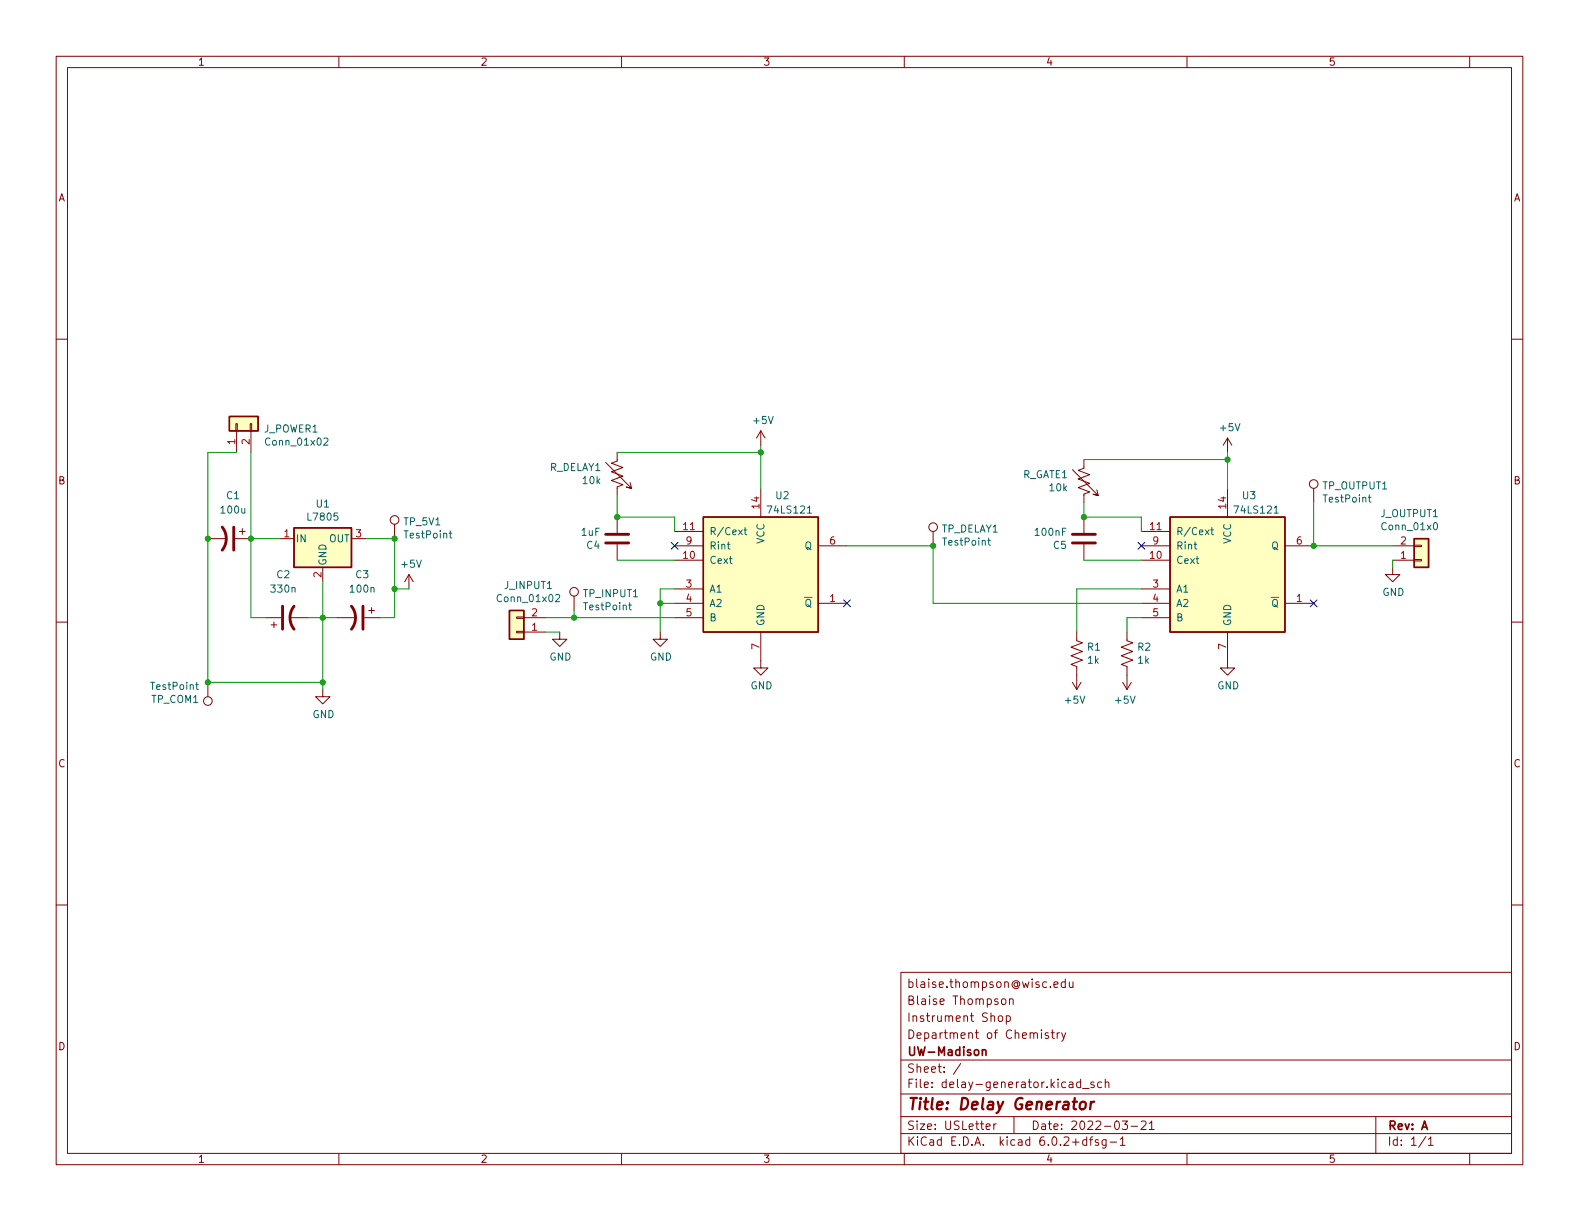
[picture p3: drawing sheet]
<svg xmlns="http://www.w3.org/2000/svg" width="279mm" height="216mm" viewBox="0 0 279 216" stroke-linecap="round" stroke-linejoin="round" font-family="sans-serif">
<g fill="none" stroke="#840000" stroke-width=".18">
<path d="M9.9 10h259.6v195.9h-259.6zM11.9 12h255.6v191.9h-255.6zM60 10v2M110 10v2M160 10v2M210 10v2M260.1 10v2M9.9 60h2M267.5 60h2M41.7 74.9h.3v1.3h-.3zM41.9 76.2v3.8M44.3 74.9h.2v1.3h-.2z"/>
<path d="M44.4 76.2v3.8M109.2 80v1.5l-1 .4 2 .8-2 .7 2 .8-2 .8 2 .7-1 .4v1.5M134.6 76.2l-.7 1.3M134.6 76.2v2.5M134.6 76.2l.8 1.3M217.2 77.5v2.5M217.2 77.5l-.8 1.2M217.2 77.5l.8 1.2M36.8 95.2h3.3M41.6 95.2h2.8M42.4 94h1M42.9 93.5v1"/>
<path d="M49.5 95.2h2.5M62.2 95.2h2.5M69.8 92.7v2.5M107.2 81.8l4.5 4.5-1-.2 1 .2-.2-1M109.2 91.4v2.8M109.2 96.3v2.8M119.4 99.1h5.1M119.4 96.5h5.1M119.4 94h5.1M134.6 86.3v5.1M144.8 96.5h5.1M165.1 94v2.5"/>
<path d="M189.8 83l4.5 4.6-1-.2 1 .2-.2-1M191.8 81.3v1.5l-1 .4 2 .7-2 .8 2 .8-2 .7 2 .8-1 .4v1.5M191.8 91.4v2.8M191.8 96.3v2.8M202 99.1h5M202 96.5h5M202 94h5M217.2 86.3v5.1M227.4 96.5h5.1M232.5 86.3v2.6M246.4 99.1h3.8M246.4 96.5h3.8"/>
<path d="M250.2 96.4h1.3v.2h-1.3zM250.2 98.9h1.3v.3h-1.3zM9.9 110h2M46.9 109.2h2.8M48 110.5h1M48.5 110v1M51.3 109.2h3.3M57.1 100.3v2.6M59.7 109.2h3.3M64.5 109.2h2.8M65.2 108h1.1M65.8 107.4v1.1"/>
<path d="M72.4 101.6l-.8 1.3M72.4 101.6v2.5M72.4 101.6l.7 1.3M91.4 109.1h1.3v.2h-1.3zM91.4 111.6h1.3v.3h-1.3zM92.7 111.8h3.8M92.7 109.2h3.8M99 111.8v1.2h1.3l-1.3 1.3-1.2-1.3h1.2M101.6 105.4v2.6M116.8 111.8v1.2h1.3l-1.3 1.3-1.2-1.3h1.2M119.4 109.2h5.1M119.4 106.7h5.1"/>
<path d="M119.4 104.1h5.1M134.6 111.8v6.3h1.3l-1.3 1.3-1.3-1.3h1.3M144.8 106.7h5.1M190.5 111.8v1.5l1 .4-2 .7 2 .8-2 .8 2 .7-2 .8 1 .4v4M199.4 111.8v1.5l1 .4-2 .7 2 .8-2 .8 2 .7-2 .8 1 .4v4M202 109.2h5M202 106.7h5M202 104.1h5M217.2 111.8v6.3h1.3l-1.3 1.3-1.3-1.3h1.3M227.4 106.7h5.1M246.4 100.3v1.3h1.3l-1.3 1.3-1.2-1.3h1.2M267.5 110h2"/>
<path d="M36.8 120.7v2.5M57.1 121.9v1.3h1.3l-1.3 1.3-1.3-1.3h1.3M189.8 120.7l.7 1.2M191.3 120.7l-.8 1.2M198.7 120.7l.7 1.2M200.2 120.7l-.8 1.2M9.9 160h2M159.4 171.9h108.1v32h-108.1zM176.8 179.7l.3-.1 .3 .3v.4l-.3 .3-.3-.1-.2-.2v-.4zM177.4 176.7l.3-.1 .3 .3v.4l-.3 .3-.3-.1-.2-.2v-.4zM178.1 179.7l.4-.1 .3 .3v.4l-.2 .2h-.5M178.1 179.6v1.5"/>
<path d="M178.6 176.8l.3-.2 .3 .1 .1 .9M178.6 176.6v1M186.5 174.1l.7-.1-.1-.3-.4-.1-.2 .2 .1 .7h.5M188.5 173.7l-.4-.1-.3 .3v.4l.1 .2h.6M188.5 173.1v1.5M189.2 173.6l.1 .9 .3 .1 .3-.1M189.9 173.6v1M267.5 160h2M159.4 197.4h108.1M159.4 193.4h108.1M159.4 187.4h108.1M170 188l-1.3 2"/>
<path d="M174.5 199.2l.7-.1-.1-.3-.4-.1-.2 .2 .1 .8h.5M175.9 198.7v1M176.3 198.7l-.3 .1-.1 .2M179.4 197.4v3M184.3 182.1v.2M185.5 182.7l-.4-.1-.2 .2 .1 .2 .5 .2v.3h-.6M186 182.6h.6M186.2 182.1v1.3l.4 .2M187.1 182.6v1M187.5 182.6l-.3 .1-.1 .2M187.9 182.6l.3 1M188.6 182.6l-.5 1.4-.2 .1"/>
<path d="M191.2 191.4l-.4-.1-.3 .3v.4l.1 .2h.6M191.2 190.8v1.5M191.6 192.5h1.1M193.6 191.4l-.4-.1-.2 .2 .1 .2 .5 .2v.3h-.6M194.9 191.4l-.4-.1-.3 .3v.4l.2 .2h.5M195.6 191.5l.2-.2 .3 .1 .1 .9M195.6 190.8v1.5M198.6 198.2h.9l-.5 .6 .4 .1v.7l-.2 .1h-.4l-.2-.1M200.1 199.1h1.2M201.9 198.4l.6-.2 .2 .2 .1 .2-.9 1.1h.9M203.4 198.6l.4-.4v1.5M203.4 199.7h.8"/>
<path d="M243.4 197.4v6.5M60 203.9v2M110 203.9v2M159.4 200.4h108.1M160 203.9v2M192.3 201.6l-.4-.1-.3 .3v.4l.1 .3h.6M192.3 201v1.5M192.8 201.5h.6M193.4 201l-.4 .2v1.3M194.4 201.6l-.4-.1-.2 .2 .1 .3 .5 .1v.4h-.6M195.7 201.5v1.2l-.3 .3h-.3M195.7 201.6l-.4-.1-.3 .3v.4l.1 .3h.6"/>
<path d="M196.4 202h1.2M198.2 201.5l.4-.5v1.5M198.2 202.5h.9M210 203.9v2M252.3 201l-1.3 1.9M252.7 201.5l.5-.5v1.5M252.7 202.5h.9M260.1 203.9v2"/>
<circle cx="69.8" cy="91.9" r=".76"/>
<circle cx="165.1" cy="93.2" r=".76"/>
<circle cx="232.5" cy="85.6" r=".76"/>
<circle cx="101.6" cy="104.6" r=".76"/>
<circle cx="36.8" cy="124" r=".76"/>
</g>
<path d="M191.2 195a.52 .52 0 0 1 .5-.2 .52 .52 0 0 1 .4 .4v.6a.55 .55 0 0 1-.5 .4 .55 .55 0 0 1-.6-.4zM193.1 194.8l-.2 1.3M193.6 194.8l-.4 .1-.2 .3" fill="none" stroke="#840000" stroke-width=".4"/>
<path d="M173.8 185.8l.2-.2 .4 .1 .1 .9M173.8 185.6v1" fill="none" stroke="#840000" stroke-width=".3"/>
<g fill="none" stroke="#006464" stroke-width=".18">
<path d="M57.3 77.6l.5-.2 .2 .4-.8 .9h.8M79.5 94.3h.5M79.7 93.9v1.1l.3 .1M131.7 93.7h.4M131.8 93.3v1.1l.3 .1M142.9 90.7h.7M174.8 95.6h.5M175 95.1v1.1l.3 .2M214.2 93.7h.5M214.4 93.3v1.1l.3 .1M225.5 90.7h.7M242.1 87.9h.5"/>
<path d="M242.3 87.5v1.1l.3 .2M253.8 92.5l.1-.1a.68 .68 0 0 1 .5 .6 .68 .68 0 0 1-.5 .7l-.1-.1-.2-.4zM98.3 105.2l.5-.1 .2 .4-.7 .9h.7M111.2 107h.5M111.4 106.6v1.1l.3 .1M34.6 121.1h.5M34.8 120.6v1.1l.3 .2"/>
</g>
<g fill="#ffffc2" stroke="#ffffc2" stroke-width=".18">
<path d="M250.2 95.2h2.6v5.1h-2.6z"/>
<path d="M90.1 108h2.6v5h-2.6z"/>
<path d="M124.5 91.4h20.3v20.4h-20.3z"/>
<path d="M40.6 73.6h5.1v2.6h-5.1z"/>
<path d="M52 93.3h10.2v7h-10.2z"/>
<path d="M207 91.4h20.4v20.4h-20.4z"/>
</g>
<path d="M40.6 73.6h5.1v2.6h-5.1zM52 93.3h10.2v7h-10.2zM124.5 91.4h20.3v20.4h-20.3zM207 91.4h20.4v20.4h-20.4zM250.2 95.2h2.6v5.1h-2.6zM90.1 108h2.6v5h-2.6z" fill="none" stroke="#840000" stroke-width=".25"/>
<path d="M39.3 93.2a3.3 3.3 0 0 1 0 4.1M41.4 93.2v4.1M107.2 94.5h4M107.2 96h4M189.8 94.5h4M189.8 96h4M50 107.2v4.1M52 107.2a3.3 3.3 0 0 0 0 4.1M62.2 107.2a3.3 3.3 0 0 1 0 4.1M64.2 107.2v4.1" fill="none" stroke="#840000" stroke-width=".51"/>
<g fill="none" stroke="#009600" stroke-width=".18">
<path d="M41.9 80h-5.1v40.7h20.3M44.4 80v29.2h2.5M109.2 80h25.4M134.6 78.7v7.6M217.2 80v6.3M44.4 95.2h5.1M64.7 95.2h5.1v14h-2.5M109.2 99.1h10.2M109.2 87.6v3.8h10.2v2.6M149.9 96.5h15.2v10.2h36.9M191.8 88.9v2.5h10.2v2.6M191.8 99.1h10.2"/>
<path d="M191.8 81.3h25.4M232.5 88.9v7.6h13.9M246.4 99.1v1.2M54.6 109.2h5.1M57.1 102.9v19M69.8 104.1h2.6M96.5 109.2h22.9M96.5 111.8h2.5M101.6 108v1.2M116.8 106.7h2.6M119.4 104.1h-2.6v7.7M202 104.1h-11.5v7.7"/>
<path d="M202 109.2h-2.6v2.6"/>
</g>
<path d="M118.8 95.9l1.2 1.2M120 95.9l-1.2 1.2M201.3 95.9l1.3 1.2M202.6 95.9l-1.3 1.2M149.3 106.1l1.2 1.2M150.5 106.1l-1.2 1.2M231.8 106.1l1.3 1.2M233.1 106.1l-1.3 1.2" fill="none" stroke="#000084" stroke-width=".18"/>
<g fill="#009600" stroke="#009600" stroke-width=".18">
<circle cx="44.4" cy="95.2" r=".46"/>
<circle cx="36.8" cy="95.2" r=".46"/>
<circle cx="57.1" cy="109.2" r=".46"/>
<circle cx="36.8" cy="120.7" r=".46"/>
<circle cx="57.1" cy="120.7" r=".46"/>
<circle cx="232.5" cy="96.5" r=".46"/>
<circle cx="165.1" cy="96.5" r=".46"/>
<circle cx="134.6" cy="80" r=".46"/>
<circle cx="191.8" cy="91.4" r=".46"/>
<circle cx="217.2" cy="81.3" r=".46"/>
<circle cx="101.6" cy="109.2" r=".46"/>
<circle cx="69.8" cy="95.2" r=".46"/>
<circle cx="69.8" cy="104.1" r=".46"/>
<circle cx="116.8" cy="106.7" r=".46"/>
<circle cx="109.2" cy="91.4" r=".46"/>
</g>
<text font-size="2.8" fill="#840000" x="160.4" y="196.2">Title: Delay Generator</text>
<g font-size="2.1" fill="#840000">
<text x="160.4" y="177.7">Blaise Thompson</text>
<text x="160.4" y="174.7">blaise.thompson@wisc.edu</text>
<text x="160.4" y="183.7">Department of Chemistry</text>
<text x="160.4" y="180.7">Instrument Shop</text>
<text x="160.4" y="189.7">Sheet: /</text>
<text x="160.4" y="186.7">UW-Madison</text>
<text x="160.4" y="192.4">File: delay-generator.kicad_sch</text>
<text x="160.4" y="202.6">KiCad E.D.A. kicad 6.0.2+dfsg-1</text>
<text x="160.4" y="199.8">Size: USLetter</text>
<text x="182.4" y="199.8">Date: 2022-03-21</text>
<text x="245.4" y="199.8">Rev: A</text>
<text x="245.4" y="202.6">Id: 1/1</text>
</g>
<g font-size="1.8" fill="#840000">
<text x="35" y="11.6">1</text>
<text x="85" y="11.6">2</text>
<text x="135" y="11.6">3</text>
<text x="185" y="11.6">4</text>
<text x="235" y="11.6">5</text>
<text x="10.3" y="35.6">A</text>
<text x="267.8" y="35.6">A</text>
<text x="10.3" y="85.6">B</text>
<text x="267.8" y="85.6">B</text>
<text x="10.3" y="135.7">C</text>
<text x="267.8" y="135.7">C</text>
<text x="10.3" y="185.7">D</text>
<text x="267.8" y="185.7">D</text>
<text x="35" y="205.6">1</text>
<text x="85" y="205.6">2</text>
<text x="135" y="205.6">3</text>
<text x="185" y="205.6">4</text>
<text x="235" y="205.6">5</text>
</g>
<g font-size="1.8" fill="#006464">
<text x="46.7" y="76.5">J_POWER1</text>
<text x="133.4" y="75">+5V</text>
<text x="216" y="76.2">+5V</text>
<text x="47.3" y="78.8">Conn_01x02</text>
<text x="97.2" y="83.3">R_DELAY1</text>
<text x="40.1" y="88.3">C1</text>
<text x="56" y="89.7">U1</text>
<text x="103.2" y="85.6">10k</text>
<text x="137.3" y="88.3">U2</text>
<text x="180.9" y="84.5">R_GATE1</text>
<text x="185.8" y="86.9">10k</text>
<text x="219.9" y="88.3">U3</text>
<text x="234.1" y="86.5">TP_OUTPUT1</text>
<text x="234.3" y="88.8">TestPoint</text>
<text x="39.2" y="90.8">100u</text>
<text x="52.3" y="95.9">IN</text>
<text x="54.6" y="92">L7805</text>
<text x="58.2" y="95.9">OUT</text>
<text x="71.5" y="92.9">TP_5V1</text>
<text x="71.7" y="95.2">TestPoint</text>
<text x="102.9" y="94.7">1uF</text>
<text x="125.5" y="94.6">R/Cext</text>
<text x="136.1" y="90.8">74LS121</text>
<text x="166.6" y="94.2">TP_DELAY1</text>
<text x="183.3" y="94.7">100nF</text>
<text x="208.1" y="94.6">R/Cext</text>
<text x="218.7" y="90.8">74LS121</text>
<text x="244.3" y="91.4">J_OUTPUT1</text>
<text x="244.7" y="93.7">Conn_01x0</text>
<text x="57.7" y="100.1" transform="rotate(-90 57.7 100.1)">GND</text>
<text x="71.1" y="100.4">+5V</text>
<text x="103.8" y="97">C4</text>
<text x="125.5" y="99.7">Cext</text>
<text x="125.5" y="97.1">Rint</text>
<text x="135.3" y="96.2" transform="rotate(-90 135.3 96.2)">VCC</text>
<text x="142.4" y="97.1">Q</text>
<text x="167" y="96.5">TestPoint</text>
<text x="186.4" y="97">C5</text>
<text x="208.1" y="99.7">Cext</text>
<text x="208.1" y="97.1">Rint</text>
<text x="217.8" y="96.2" transform="rotate(-90 217.8 96.2)">VCC</text>
<text x="225" y="97.1">Q</text>
<text x="48.1" y="104.8">330n</text>
<text x="49" y="102.2">C2</text>
<text x="62.1" y="104.8">100n</text>
<text x="63" y="102.2">C3</text>
<text x="88.3" y="106.5">Conn_01x02</text>
<text x="89.4" y="104.1">J_INPUT1</text>
<text x="103.3" y="105.6">TP_INPUT1</text>
<text x="103.5" y="107.9">TestPoint</text>
<text x="125.5" y="104.8">A1</text>
<text x="125.5" y="107.3">A2</text>
<text x="141" y="107.3">~{Q}</text>
<text x="208.1" y="104.8">A1</text>
<text x="208.1" y="107.3">A2</text>
<text x="223.6" y="107.3">~{Q}</text>
<text x="244.6" y="105.4">GND</text>
<text x="125.5" y="109.9">B</text>
<text x="135.3" y="110.7" transform="rotate(-90 135.3 110.7)">GND</text>
<text x="208.1" y="109.9">B</text>
<text x="217.8" y="110.7" transform="rotate(-90 217.8 110.7)">GND</text>
<text x="97.2" y="116.8">GND</text>
<text x="115" y="116.8">GND</text>
<text x="192.4" y="115">R1</text>
<text x="192.5" y="117.4">1k</text>
<text x="201.3" y="115">R2</text>
<text x="201.4" y="117.4">1k</text>
<text x="26.8" y="124.3">TP_COM1</text>
<text x="26.8" y="122">TestPoint</text>
<text x="132.8" y="121.9">GND</text>
<text x="188.5" y="124.4">+5V</text>
<text x="197.4" y="124.4">+5V</text>
<text x="215.4" y="121.9">GND</text>
<text x="55.3" y="127">GND</text>
</g>
<g font-size="1.8" fill="#a90000">
<text x="41.6" y="78.6" transform="rotate(-90 41.6 78.6)">1</text>
<text x="44.2" y="78.6" transform="rotate(-90 44.2 78.6)">2</text>
<text x="134.4" y="89.9" transform="rotate(-90 134.4 89.9)">14</text>
<text x="217" y="89.9" transform="rotate(-90 217 89.9)">14</text>
<text x="50.3" y="95">1</text>
<text x="63" y="95">3</text>
<text x="120.9" y="93.7">11</text>
<text x="203.5" y="93.7">11</text>
<text x="120.9" y="98.8">10</text>
<text x="121.4" y="96.3">9</text>
<text x="146.8" y="96.3">6</text>
<text x="203.5" y="98.8">10</text>
<text x="204" y="96.3">9</text>
<text x="229.4" y="96.3">6</text>
<text x="247.8" y="98.8">1</text>
<text x="247.8" y="96.3">2</text>
<text x="56.9" y="102.1" transform="rotate(-90 56.9 102.1)">2</text>
<text x="121.4" y="103.9">3</text>
<text x="121.4" y="106.4">4</text>
<text x="146.8" y="106.4">1</text>
<text x="204" y="103.9">3</text>
<text x="204" y="106.4">4</text>
<text x="229.4" y="106.4">1</text>
<text x="94.1" y="111.5">1</text>
<text x="94.1" y="109">2</text>
<text x="121.4" y="109">5</text>
<text x="204" y="109">5</text>
<text x="134.4" y="114.8" transform="rotate(-90 134.4 114.8)">7</text>
<text x="217" y="114.8" transform="rotate(-90 217 114.8)">7</text>
</g>
</svg>
